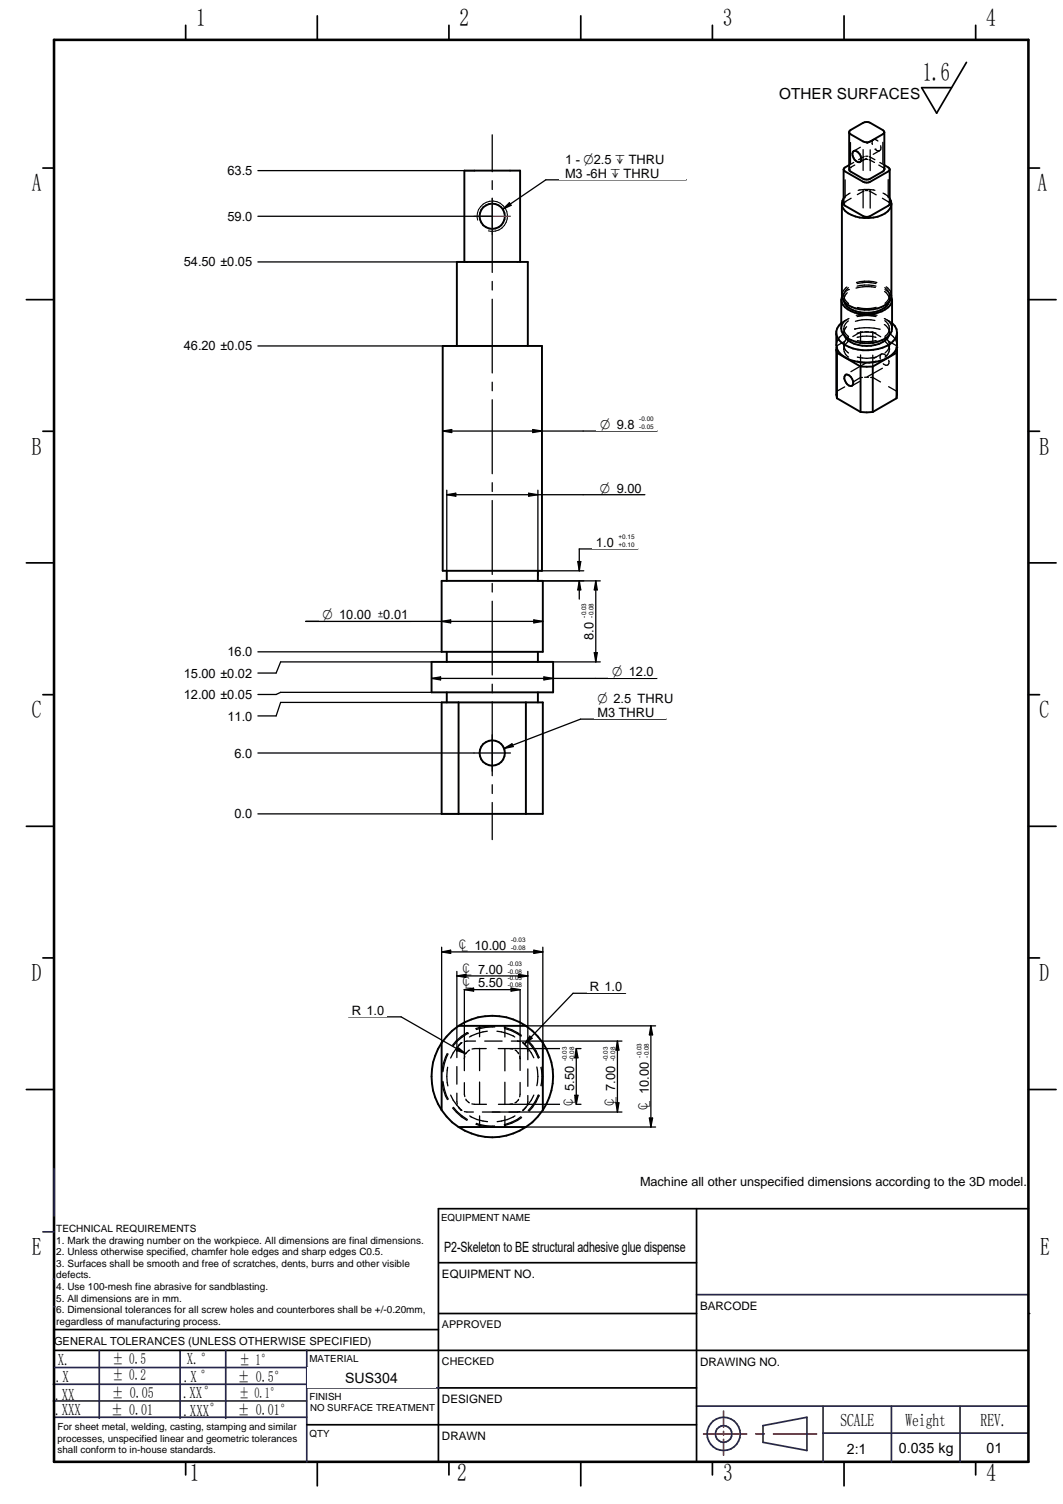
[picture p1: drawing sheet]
<svg xmlns="http://www.w3.org/2000/svg" width="210mm" height="297mm" viewBox="0 0 210 297" stroke-linecap="round" stroke-linejoin="round" font-family="sans-serif">
<g fill="none" stroke="#26264c" stroke-width=".34">
<path d="M8.5 243.3h2.2M10.5 252.6h.2M137.5 255.7h65.6M10.5 276.7h50M10.5 273.4h50M10.8 279.9h49.8M10.8 270.1h50M35.6 266.7v13.4M60.6 266.7v22M60.7 274.1h26M137.5 277.7h65.6M162.5 277.7v11"/>
<path d="M176 277.7v11M189.6 277.7v11M150.7 281.6l8.6-1.7v6.6l-8.6-1.6zM162.5 283h40.5"/>
</g>
<g fill="none" stroke="#000" stroke-width=".34">
<path d="M36.7 5v2.9M88.6 5v2.9M140.7 5v2.9M192.7 5v2.9M8.5 33.2h2.2M203.1 33.2h2.2M5.2 59.2h5.5M203.1 59.2h5.4M8.5 85.2h2.2M203.1 85.2h2.2M5.2 111.2h5.5M203.1 111.2h5.4"/>
<path d="M8.5 137.2h2.2M203.1 137.2h2.2M5.2 163.2h5.5M203.1 163.2h5.4M8.5 189.2h2.2M203.1 189.2h2.2M5.2 215.2h5.5M203.1 215.2h5.4M86.6 238.7v50M10.7 266.7h192.4M10.7 262.6h75.9M86.7 274.1h50.8"/>
<path d="M36.7 288.7v2.6M62.7 288.7v4.8M88.6 288.7v2.6M114.7 288.7v4.8M140.7 288.7v2.6M166.7 288.7v4.8M192.7 288.7v2.6"/>
</g>
<path d="M10.7 7.9h192.4v280.8h-192.4z" fill="none" stroke="#000" stroke-width=".51"/>
<path d="M142.9 278.7v3.2M138.9 283.2h8.5M142.9 282.7v.7M142.9 284.3v3.1M149.2 283.2h1.7M152.7 283.2h8.5" fill="none" stroke="#f00" stroke-width=".34"/>
<circle cx="10.6" cy="258.1" r=".17" fill="#26264c"/>
<g fill="none" stroke="#26264c" stroke-width=".34">
<path d="M10.7 230.8v9.4M19.6 266.7v13.4M44.6 266.7v13.4M60.5 266.7h.1"/>
<circle cx="142.9" cy="283.2" r="3.3"/>
<circle cx="142.9" cy="283.2" r="1.63"/>
</g>
<path d="M190.8 12.3l-5.8 10.1-3-5.1h5.9M86.6 238.7h116.5M86.7 259.4h50.8M86.7 249.4h50.8M86.6 281.4h50.9" fill="none" stroke="#000" stroke-width=".34"/>
<circle cx="203.1" cy="259.4" r=".17" fill="#000"/>
<g fill="#fff">
<path d="M137.9 271.4h64.4v6.1h-64.4z"/>
<path d="M189.9 283.9h13v4h-13z"/>
<path d="M86.9 254.9h50.2v4h-50.2z"/>
<path d="M60.7 270h25.3v4h-25.3z"/>
<path d="M87 244.3h50v4h-50z"/>
<path d="M60.8 277.1h25.2v4h-25.2z"/>
<path d="M176.4 284.1h13v4h-13z"/>
<path d="M162.7 284.1h13v4h-13z"/>
<path d="M137.9 260.4h64.5v6h-64.5z"/>
</g>
<path d="M62.7 3.1v4.8M114.7 3.1v4.8M166.7 3.1v4.8M137.5 238.7v50M60.6 281.4h26" fill="none" stroke="#000" stroke-width=".34"/>
<path d="M101.6 283.2h25.3v4h-25.3z" fill="#fff"/>
<g fill="none" stroke="#000" stroke-width=".38">
<path d="M166.6 39.2a1.99 1.99 0 0 0 .9 2.9 7.4 7.4 0 0 0 7.8-.4l.6-.9 .1-.5M166.6 33.4l.1 7.1 3.7 2.2a1.52 1.52 0 0 0 1.4 0l3.8-2.2 .1-7.1M166.6 33.4l.3 .5 3.5 2a1.52 1.52 0 0 0 1.4 0l3.6-2 .3-.5M167.7 26.1l.2-.4 2.5-1.4a1.52 1.52 0 0 1 1.4 0l2.5 1.4 .3 .4M167.7 32.6l-.8 .5-.3 .3M167.7 26.1v7.6l2.7 1.6a1.52 1.52 0 0 0 1.4 0l2.5-1.4 .3-.5v-7.3M167.7 26.1l.2 .4 2.5 1.4a1.52 1.52 0 0 0 1.4 0l2.5-1.4 .3-.4M168.6 29.8a1.45 1.45 0 0 1 1.5 1.8l-.2 .3a1.26 1.26 0 0 1-1.5-1.2l-.1-.3zM174.6 32.6l.8 .5 .3 .3M175.7 39.2l.3 1.1M91.7 51.7v-18h11v18M166.1 59.2v5.7a3.2 3.2 0 0 0 2.8 2.6 7.2 7.2 0 0 0 6.5-1.1l.4-.4 .3-1.1v-5.7"/>
<path d="M166.2 58.6a2.06 2.06 0 0 0 1.2 2.5 7.4 7.4 0 0 0 8-.4l.4-.5 .3-1M166.7 59.6a4.1 4.1 0 0 0 4 2.2 5.3 5.3 0 0 0 4.7-1.8l.2-.4M176 40.3v18.1a3.2 3.2 0 0 1-2.7 2.5 7.3 7.3 0 0 1-6.3-1l-.7-1-.1-.5v-18.1M176 58.6l.1 .6M87.4 68.3h19.6v44.4h-19.6zM90.2 68.3v-16.6h14v16.6M165.1 69v9l.2 .7M165.2 68.6l.1 1.1M165.3 69.7v9M165.3 78.7l4.6 2.7M165.3 69.7l4.6 2.7M166.1 63.8l-.8 1.1a6.7 6.7 0 0 0 .2 4.4 6.9 6.9 0 0 0 6.1 2.3 6.7 6.7 0 0 0 5.2-2.3l.3-1.1v-2.5"/>
<path d="M166.9 74.1a.77 .77 0 0 1 1.1 .4 1.34 1.34 0 0 1 .2 1.7 1.51 1.51 0 0 1-1.3-2.1zM169.9 72.4v9M172.3 72.4v9M172.3 72.4h-2.4M175.5 66.3a5.1 5.1 0 0 1-5.2 2 4.2 4.2 0 0 1-3.5-2M176.1 63.8l.9 1.2 .1 .7M177 78.7l-4.7 2.7M177 69.7v9M177 69.7l-4.7 2.7M177.1 68.6l-.1 1.1M177.1 65.7a3.6 3.6 0 0 1-2.8 3 8.5 8.5 0 0 1-8.6-1.5l-.6-1.2M177.1 69l-.1 9.7"/>
<path d="M169.9 81.4h2.4M87.2 114.7h20v14h-20zM88.2 112.7v2M106.2 112.7v2M85.2 130.7h24v6h-24zM87.2 138.7h20v22h-20zM88.2 128.7v2M88.2 136.7v2M90.6 138.7v22M103.8 138.7v22M106.2 128.7v2M106.2 136.7v2"/>
<path d="M87.2 206v13.2M87.2 219.2l2.1 2.5 1.3 .9M87.2 206a12.1 12.1 0 0 0 0 13.2M90.6 202.6h13.2M90.6 202.6l-1.3 1-2.1 2.4M103.8 202.6a12.1 12.1 0 0 0-13.2 0M103.8 202.6l1.3 1 2.1 2.4M107.2 206a11.9 11.9 0 0 1 0 13.2M107.2 219.2l-2.1 2.5-1.3 .9M107.2 206v13.2M90.6 222.6h13.2M90.6 222.6a11.9 11.9 0 0 0 13.2 0"/>
<circle cx="97.2" cy="42.7" r="2.49"/>
<circle cx="97.2" cy="148.7" r="2.49"/>
</g>
<path d="M94.3 43.5a2.99 2.99 0 0 1 2.6-3.8 2.99 2.99 0 0 1 3.3 3.3 2.99 2.99 0 0 1-3.8 2.6" fill="none" stroke="#000" stroke-width=".21"/>
<g fill="none" stroke="#000" stroke-width=".25">
<path d="M166.8 40l-.1 .1M166.8 39.9h.1M166.9 35.5v3.6M167.7 33.4h.1M167.8 33.2l-.1 .1M167.9 38.1l-.9 .6-.4 .5M167.9 33.1h.1M167.9 28.2v4.1M168.1 39.2l-1.2 .6M168.6 32.1l-.9 .5M168.8 32.6l-.9 .5M169.5 37.6l1.2-.2 2.1 .2"/>
<path d="M169.9 29.1l-1.3 .7M170.4 29.5v4.2M170.4 37.5v3.6M170.6 37.7l-1.3 .7M170.6 31.5l-1 .6M170.6 30.9l-1.1 .6M170.9 37.6h.4M170.9 31.5h.4M170.9 30.9h.5M171.1 31.3l-1.3 .7M171.6 37.7l1.4 .8M171.6 31.5l1.1 .6"/>
<path d="M171.7 30.9l1.1 .6M171.8 29.6v4.1M171.8 37.5v3.6M172.5 27.6l-1.3 .7M172.8 29.5l.3 .2 .6 .1M172.8 29.5h.1M173.4 27.9a.65 .65 0 0 0-1.2 0l.1 .6M173.5 32.6l.8 .5M173.7 29.8l-1.3 .7M173.7 32.1l.9 .5M173.9 28.8v.7l-.2 .3M174.2 39.2l1.2 .6"/>
<path d="M174.3 33.1h.1M174.3 28.1v4.2M174.4 38.1l.9 .6 .4 .5M174.5 33.1v.1M174.5 33.2h.1M174.6 33.4h.1M175.4 39.8h.1M175.4 35.5v3.5M175.5 40h.1M166.6 40.3h.1M166.6 58.4a2.09 2.09 0 0 0 1 1.5M166.6 58.4v.2"/>
<path d="M166.6 58.9v.3M167.2 56.7a2.34 2.34 0 0 0-1 1.7M167.3 57.8a1.96 1.96 0 0 0-.6 1.8M167.5 57.2h.1M167.5 56.8a2.01 2.01 0 0 0-.9 1.6M167.5 57.2l-.6 .4-.7 1M169.1 55.8a7.7 7.7 0 0 1 4 0M169.2 56h.2a6.9 6.9 0 0 1 3.6 0M169.2 56.5a7.9 7.9 0 0 1 3.8 0M172.8 56.8a8.1 8.1 0 0 0-3.8 .1M174.7 57.6a2.16 2.16 0 0 1 .9 1.6M174.7 56.8a1.9 1.9 0 0 1 .9 1.6"/>
<path d="M174.8 57.2l.5 .4 .7 1M175 56.6a2.09 2.09 0 0 1 1 1.8M175.6 40h.1M175.6 59.4v.2M175.6 40.2l.1 .1M175.6 58.4a2.03 2.03 0 0 1-.8 1.5M175.6 58.4v.2M175.6 59v.3M165.2 68.5v.1M165.2 77.8l-.1 .2M165.3 68.3l-.1 .1M165.3 68.3v.4"/>
<path d="M165.3 69.3v.4M166.4 66.1a2.82 2.82 0 0 0-1.3 2.1M166.6 64.9a1.9 1.9 0 0 0 1 1.6M166.6 69a1.91 1.91 0 0 0 1 1.5M166.6 68.2a1.9 1.9 0 0 0 1 1.5M166.6 64.9v.2M166.6 65.4v.3M166.6 68.2v.2M166.6 68.7v.3M166.8 76.4l-1.5 .9-.1 .2M166.8 67.4l-1.5 .9M167.1 63.2a2.03 2.03 0 0 0-1 1.7"/>
<path d="M167.2 64.5a1.64 1.64 0 0 0-.4 1.8M167.5 63.4a2.03 2.03 0 0 0-.9 1.5M167.5 67.4a2.01 2.01 0 0 0-.9 1.6M167.5 66.6a2.03 2.03 0 0 0-.9 1.6M167.6 62.9l-1.5 .9M168.7 65h.1M169.1 62.3a8 8 0 0 1 4.1 0M169.2 62.5h.2a8.4 8.4 0 0 1 3.6 0M169.2 66.6h.2a6.9 6.9 0 0 1 3.6 0M169.3 67.3h.1a8.6 8.6 0 0 0 3.6 0M169.3 71.3l.1 .1a7.1 7.1 0 0 0 3.6-.1M169.3 70.5l.1 .1a7.1 7.1 0 0 0 3.6-.1"/>
<path d="M169.7 75.4l-1.5 .8M169.9 65.6v2.2M169.9 70.1v2.3M169.9 65.6l-1.5 .9M169.9 65.6h.4M170.3 74.5h-.4l-1.5 1M170.7 74.5h.8M170.8 65.5h.7M171 71.7l-3 1.7M171.9 74.5h.4l1.6 .9M172 65.6h.3M172.3 65.6l1.6 .9"/>
<path d="M172.3 65.6v2.3M172.3 70.1v2.3M172.8 63.3a7.6 7.6 0 0 0-3.9 .2M172.8 62.4l-1.6-.1-1.8 .1M173 65.8h-.2a7.1 7.1 0 0 0-3.6 0M173 60.7h-.2a7.6 7.6 0 0 1-3.5 0M173.6 65a11.2 11.2 0 0 0-4.9 0M173.6 65h.1M174 69.9l-.2 .6v.4M174 69.9l.6 .1 .4 .2M174 69.9l-1.4 .9M174.2 72.7l-3 1.7"/>
<path d="M174.6 64.1a2.05 2.05 0 0 1 1 1.6M174.6 62.9l1.5 .9M174.7 63.3a2.09 2.09 0 0 1 .9 1.6M174.7 67.4a1.9 1.9 0 0 1 .9 1.6M174.7 66.6a2.09 2.09 0 0 1 .9 1.6M175 70.2h.1M175.1 63.2a2.1 2.1 0 0 1 1 1.7M175.5 67.4l1.5 .9v.4M175.5 76.4l1.5 .9v.2M175.5 71.2a.71 .71 0 0 1-.3 .9h-.3l-.5-.3M175.6 66.1l-.1 .2M175.6 64.9a1.83 1.83 0 0 1-.8 1.5"/>
<path d="M175.6 65.7v.2M175.6 68.2a2.01 2.01 0 0 1-.8 1.5M175.6 69a2.03 2.03 0 0 1-.8 1.5M175.6 64.9v.3M175.6 65.5v.2M175.6 68.2v.3M175.6 68.7v.3M175.9 66.1a2.6 2.6 0 0 1 1.2 2.1M177 69.2v.5M177.1 68.6h.1M177.1 77.7v.3M93.6 148.7h7.2"/>
<path d="M97.2 145.1v7.2M50.9 160.7h39.7M87.2 213.6a9.5 9.5 0 0 0 1.1 3.6M87.5 213.6a9.9 9.9 0 0 0 1 3.5M88.3 208.1a9.7 9.7 0 0 0-1.1 3.6M88.4 210.8a9 9 0 0 0 0 3.7M88.5 208.2a10.3 10.3 0 0 0-1 3.5M89 216.3a8.9 8.9 0 0 0 2.2 3l-.7-.7M89.4 218.8l1.7 1.8 1.1 .7M89.5 218.7l.8 .8 2 1.6M90.2 210.7v3.4M90.2 215.9l.1 2.2"/>
<path d="M90.3 207.1l-.1 1.8M91.1 206a8.5 8.5 0 0 0-2.1 3M91.2 205.9l-.7 .7M91.7 213.8l.1 2.8M91.7 219.5l1.8 .1M91.8 208.6l-.1 2.9M92 217.1l.7 .7M92.2 204h.1M92.2 204l-1.1 .7-1.7 1.7M92.3 204.1h.1M92.3 204.1l-2 1.6-.8 .8M92.7 207.4l-.7 .7"/>
<path d="M93.2 218l2.9 .1M93.9 205.6l-2.2 .1M94.7 202.6v2.2M94.7 207.1v4.4M94.7 213.7v4.4M95.3 219.6h3.4M95.7 205.6h3.4M96 207.1l-2.8 .1M96.2 203.7a9.1 9.1 0 0 0-3.5 1.1M97.6 202.6a8.9 8.9 0 0 0-3.7 .6M97.7 202.8a10.5 10.5 0 0 0-3.6 .5M98.1 203.7a8.5 8.5 0 0 1 3.5 1.1"/>
<path d="M98.4 207.1l2.8 .1M99.6 202.9a8.6 8.6 0 0 1 3.4 1.6M99.6 203.1a8.7 8.7 0 0 1 3.3 1.5M99.7 202.6v2.2M99.7 207.1v4.4M99.7 213.7v4.4M101 205.6l1.7 .1M101.2 218l-2.8 .1M101.7 207.4l.7 .7M102.4 217.1l-.7 .7M102.6 208.6l.1 2.8M102.7 219.5l-2.2 .1"/>
<path d="M102.7 213.8l-.1 2.8M103.2 205.9a8.9 8.9 0 0 1 2.2 3M103.3 205.9l.6 .7M103.9 218.7l-.7 .6M104.1 207.1l.1 2.2M104.2 216.4l-.1 1.7M104.2 211.1v3.4M104.4 205.9a8.1 8.1 0 0 1 1.9 3.1M104.4 205.7a9 9 0 0 1 2.1 3.2M105.4 216.3a8.8 8.8 0 0 1-2.1 2.9M106 210.7a8.1 8.1 0 0 1 0 3.7M106.3 216.2a8.5 8.5 0 0 1-2 3.1"/>
<path d="M106.5 216.3a9 9 0 0 1-2 3.2M106.8 210.8a7.8 7.8 0 0 1 0 3.6M107 210.7a10.3 10.3 0 0 1 0 3.8M92.8 220.4a7.1 7.1 0 0 0 3.5 1.1M94 222a9.7 9.7 0 0 0 3.7 .6M94.1 221.9a8.3 8.3 0 0 0 3.6 .5M94.7 220.4v2.2M99.7 220.4v2.2M101.7 220.4a7.6 7.6 0 0 1-3.5 1.1M102.9 220.6a9.1 9.1 0 0 1-3.3 1.5M103 220.7a9.3 9.3 0 0 1-3.4 1.6"/>
</g>
<path d="M97.2 39.1v7.2M93.6 42.7h7.2" fill="none" stroke="#808000" stroke-width=".25"/>
<path d="M45.7 159.5h4.8v2.4h-4.8z" fill="#fff"/>
<path d="M55.4 136.7h29.8" fill="none" stroke="#000" stroke-width=".25"/>
<path d="M35.6 136h14.9v2.4h-14.9z" fill="#fff"/>
<path d="M55.4 130.7h29.8M55.4 136.7l-.9 .5h-3.6" fill="none" stroke="#000" stroke-width=".25"/>
<path d="M35.6 131.7h14.9v2.5h-14.9z" fill="#fff"/>
<path d="M107.2 114.7h11.3M55.4 130.7l-.9 2.2h-3.6M109.2 130.7h9.3" fill="none" stroke="#000" stroke-width=".25"/>
<path d="M114.6 118.4h2.9v8.6h-2.9z" fill="#fff"/>
<path d="M106.2 114.7h9.1M106.2 112.7h9.1M114.4 108.4h11.5M117.6 114.7l.3 1.8h-.6zM117.6 114.7v16M117.3 128.9h.6l-.3 1.8z" fill="none" stroke="#000" stroke-width=".25"/>
<path d="M117.6 114.7l.3 1.8h-.6zM117.3 128.9h.6l-.3 1.8z" fill="#000"/>
<path d="M117.1 105.3h8.8v3h-8.8z" fill="#fff"/>
<path d="M114.1 110.9h.6l-.3 1.8zM114.4 114.7l.3 1.8h-.6zM114.4 108.4v4.3M114.4 114.7v3.6M50.9 148.7h42.7" fill="none" stroke="#000" stroke-width=".25"/>
<path d="M114.4 114.7l.3 1.8h-.6zM114.1 110.9h.6l-.3 1.8z" fill="#000"/>
<path d="M45.7 147.5h4.8v2.4h-4.8z" fill="#fff"/>
<path d="M55.4 138.7h35.2" fill="none" stroke="#000" stroke-width=".25"/>
<path d="M44.3 140.2h6.2v2.4h-6.2z" fill="#fff"/>
<path d="M50.9 128.7h36.3M55.4 138.7l-.9 2.7h-3.6" fill="none" stroke="#000" stroke-width=".25"/>
<path d="M44.3 127.5h6.2v2.4h-6.2z" fill="#fff"/>
<path d="M50.9 68.3h46.3" fill="none" stroke="#000" stroke-width=".25"/>
<path d="M35.6 67.1h14.9v2.4h-14.9z" fill="#fff"/>
<path d="M50.9 51.7h46.3" fill="none" stroke="#000" stroke-width=".25"/>
<path d="M35.6 50.5h14.9v2.4h-14.9z" fill="#fff"/>
<path d="M50.9 42.7h46.3" fill="none" stroke="#000" stroke-width=".25"/>
<path d="M44.3 41.5h6.2v2.4h-6.2z" fill="#fff"/>
<path d="M50.9 33.7h42.8" fill="none" stroke="#000" stroke-width=".25"/>
<path d="M44.3 32.5h6.2v2.4h-6.2z" fill="#fff"/>
<g fill="none" stroke="#000" stroke-width=".25">
<path d="M97.2 26.6v7.3M97.2 35.7v1.7M97.2 39.2v14.6M107.8 35.5h27.7M97.2 55.6v1.7M97.2 59.1v14.6M97.2 75.5v1.7M97.2 79v14.6M97.2 95.3v1.8M97.2 98.8v14.7M97.2 115.2v1.7M97.2 118.7v14.6"/>
<path d="M97.2 135.1v1.7M97.2 138.6v14.6M97.2 155v1.7M97.2 158.5v7.3"/>
</g>
<path d="M110.5 30.2h25v5.2h-25z" fill="#fff"/>
<path d="M107.8 35.5l-8.5 5.8M99.3 41.3l1.3-1.3 .3 .6zM114.6 142h16.9" fill="none" stroke="#000" stroke-width=".25"/>
<path d="M99.3 41.3l1.3-1.3 .3 .6z" fill="#000"/>
<path d="M117.3 136.8h14.2v5.1h-14.2z" fill="#fff"/>
<path d="M99.5 147.8l1.6-.9 .2 .5zM114.6 142l-15.1 5.8M87.2 187.1v18.9M107.2 187.1v18.9" fill="none" stroke="#000" stroke-width=".25"/>
<path d="M99.5 147.8l1.6-.9 .2 .5z" fill="#000"/>
<path d="M90 184.9h14.4v2.9h-14.4z" fill="#fff"/>
<path d="M87.2 188h20M87.2 188l1.8-.3v.6zM105.4 187.7l1.8 .3-1.8 .3zM103.8 202.6h25.7M103.8 222.6h25.7" fill="none" stroke="#000" stroke-width=".25"/>
<path d="M87.2 188l1.8-.3v.6zM105.4 187.7l1.8 .3-1.8 .3z" fill="#000"/>
<path d="M125.4 205.4h3v14.4h-3z" fill="#fff"/>
<path d="M91.7 194.6v14.5M102.7 194.6v14.5M128.5 202.6l.4 1.8h-.7zM128.5 202.6v20M128.2 220.8h.7l-.4 1.8z" fill="none" stroke="#000" stroke-width=".25"/>
<path d="M128.5 202.6l.4 1.8h-.7zM128.2 220.8h.7l-.4 1.8z" fill="#000"/>
<path d="M90.7 192.4h13.1v2.9h-13.1z" fill="#fff"/>
<path d="M91.7 195.5l1.8-.3v.5zM91.7 195.5h11M100.9 195.2l1.8 .3-1.8 .2zM100.7 207.1h14M100.7 218.1h14" fill="none" stroke="#000" stroke-width=".25"/>
<path d="M91.7 195.5l1.8-.3v.5zM100.9 195.2l1.8 .3-1.8 .2z" fill="#000"/>
<path d="M110.7 206.1h3v13.1h-3z" fill="#fff"/>
<path d="M97.2 219.6h25.6M102.2 205.6h20.6M113.5 216.3h.6l-.3 1.8zM113.8 207.1l.3 1.8h-.6zM113.8 207.1v11" fill="none" stroke="#000" stroke-width=".25"/>
<path d="M113.8 207.1l.3 1.8h-.6zM113.5 216.3h.6l-.3 1.8z" fill="#000"/>
<path d="M118.8 206.1h3v13.1h-3z" fill="#fff"/>
<path d="M90.2 191.9v15.7M104.2 191.9v15.7M121.6 217.8h.6l-.3 1.8zM121.9 205.6l.3 1.8h-.6zM121.9 205.6v14" fill="none" stroke="#000" stroke-width=".25"/>
<path d="M121.9 205.6l.3 1.8h-.6zM121.6 217.8h.6l-.3 1.8z" fill="#000"/>
<path d="M90.7 189.7h13.1v2.9h-13.1z" fill="#fff"/>
<path d="M115.1 85.1h14.7M90.2 192.7h14M90.2 192.7l1.8-.3v.6zM102.4 192.4l1.8 .3-1.8 .3z" fill="none" stroke="#000" stroke-width=".25"/>
<path d="M90.2 192.7l1.8-.3v.6zM102.4 192.4l1.8 .3-1.8 .3z" fill="#000"/>
<path d="M117.9 82h11.9v3h-11.9z" fill="#fff"/>
<path d="M87.4 85.1l1.8-.3v.6zM87.4 85.1h27.7M88.2 96.8v15.9M105.2 84.8l1.8 .3-1.8 .3zM106.2 96.8v16.9M115.1 97.7h12.2" fill="none" stroke="#000" stroke-width=".25"/>
<path d="M87.4 85.1l1.8-.3v.6zM105.2 84.8l1.8 .3-1.8 .3z" fill="#000"/>
<path d="M117.8 95.2h9.5v2.4h-9.5z" fill="#fff"/>
<path d="M88.2 97.7l1.8-.3v.6zM88.2 97.7h26.9M104.4 97.4l1.8 .3-1.8 .3zM60.4 122.7h20.8" fill="none" stroke="#000" stroke-width=".25"/>
<path d="M88.2 97.7l1.8-.3v.6zM104.4 97.4l1.8 .3-1.8 .3z" fill="#000"/>
<path d="M63 120.1h18.2v2.5h-18.2z" fill="#fff"/>
<path d="M60.4 122.7h46.8M87.2 122.7l1.8-.3v.6zM105.4 122.4l1.8 .3-1.8 .3zM117.5 134h12.2" fill="none" stroke="#000" stroke-width=".25"/>
<path d="M87.2 122.7l1.8-.3v.6zM105.4 122.4l1.8 .3-1.8 .3z" fill="#000"/>
<path d="M120.2 131.4h9.5v2.5h-9.5z" fill="#fff"/>
<path d="M85.2 134h32.3M85.2 134l1.8-.3v.6zM107.4 133.7l1.8 .3-1.8 .3zM68.8 200.8h10.4" fill="none" stroke="#000" stroke-width=".25"/>
<path d="M85.2 134l1.8-.3v.6zM107.4 133.7l1.8 .3-1.8 .3z" fill="#000"/>
<path d="M68.8 198.3h7.7v2.4h-7.7z" fill="#fff"/>
<path d="M113.2 196.2h10.3M79.2 200.8l12.7 7.3M90.6 207l1.3 1.1-1.6-.6z" fill="none" stroke="#000" stroke-width=".25"/>
<path d="M90.6 207l1.3 1.1-1.6-.6z" fill="#000"/>
<path d="M115.9 193.6h7.6v2.4h-7.6z" fill="#fff"/>
<path d="M113.2 196.2l-9.6 10M104.6 204.6l.5 .5-1.5 1.1z" fill="none" stroke="#000" stroke-width=".25"/>
<path d="M104.6 204.6l.5 .5-1.5 1.1z" fill="#000"/>
<text font-size="5.1" x="182.2" y="16">1.6</text>
<g font-size="4.9">
<text x="38.7" y="5.2">1</text>
<text x="90.8" y="5.2">2</text>
<text x="142.7" y="5.2">3</text>
<text x="194.7" y="5.2">4</text>
<text x="6.3" y="37.8">A</text>
<text x="204.9" y="37.8">A</text>
<text x="6.3" y="89.8">B</text>
<text x="205.2" y="89.8">B</text>
<text x="6.3" y="141.8">C</text>
<text x="205.2" y="141.8">C</text>
<text x="6.3" y="193.8">D</text>
<text x="205.2" y="193.8">D</text>
<text x="6.3" y="247.9">E</text>
<text x="205.4" y="247.9">E</text>
<text x="37.5" y="292.5">1</text>
<text x="90.3" y="292.5">2</text>
<text x="142.8" y="292.5">3</text>
<text x="194.8" y="292.5">4</text>
</g>
<g font-size="3.6">
<text x="165.9" y="281.6">SCALE</text>
<text x="178.8" y="281.6">Weight</text>
<text x="193.6" y="281.6">REV.</text>
</g>
<g font-size="3.3">
<text x="11.4" y="269.7">X.</text>
<text x="36.9" y="269.4">X.°</text>
<text x="11" y="272.9">.X</text>
<text x="36.3" y="273">.X °</text>
<text x="10.9" y="276.4">.XX</text>
<text x="10.9" y="279.5">.XXX</text>
<text x="36.2" y="276">.XX°</text>
<text x="36.2" y="279.7">.XXX°</text>
</g>
<g font-size="3">
<text x="153.9" y="19.6">OTHER SURFACES</text>
<text x="22.2" y="269.3">± 0.5</text>
<text x="47.3" y="269.5">± 1°</text>
<text x="22.2" y="272.5">± 0.2</text>
<text x="47" y="273">± 0.5°</text>
<text x="22" y="279.4">± 0.01</text>
<text x="22.1" y="276.2">± 0.05</text>
<text x="46.9" y="279.4">± 0.01°</text>
</g>
<text font-size="2.9" x="47.2" y="276.2">± 0.1°</text>
<g font-size="2.8">
<text x="118.5" y="84.7">O 9.8</text>
<text x="118.4" y="97.3">O 9.00</text>
<text x="63.7" y="122.3">O 10.00 u0.01</text>
<text x="120.9" y="133.5">O 12.0</text>
<text x="118" y="138.9">O 2.5 THRU</text>
<text x="90.6" y="187.5">‰ 10.00</text>
<text x="91.3" y="195">‰ 5.50</text>
<text x="91.3" y="192.3">‰ 7.00</text>
<text x="113.4" y="218.5" transform="rotate(-90 113.4 218.5)">‰ 5.50</text>
<text x="121.5" y="218.5" transform="rotate(-90 121.5 218.5)">‰ 7.00</text>
<text x="128.1" y="219.2" transform="rotate(-90 128.1 219.2)">‰ 10.00</text>
<text x="87.7" y="247.4">P2-Skeleton to BE structural adhesive glue dispense</text>
<text x="68.2" y="273">SUS304</text>
<text x="167.2" y="287.1">2:1</text>
<text x="177.5" y="287.1">0.035 kg</text>
<text x="194.8" y="286.9">01</text>
</g>
<g font-size="2.5">
<text x="44.9" y="34.6">63.5</text>
<text x="111.6" y="35.1">M3 -6H ` THRU</text>
<text x="111.6" y="32.3">1 - O2.5 ` THRU</text>
<text x="44.9" y="43.6">59.0</text>
<text x="36.3" y="52.6">54.50 ±0.05</text>
<text x="36.3" y="69.2">46.20 ±0.05</text>
<text x="117.7" y="108">1.0</text>
<text x="44.9" y="129.6">16.0</text>
<text x="117.2" y="126.4" transform="rotate(-90 117.2 126.4)">8.0</text>
<text x="36.3" y="133.9">15.00 ±0.02</text>
<text x="36.3" y="138.1">12.00 ±0.05</text>
<text x="44.9" y="142.3">11.0</text>
<text x="118" y="141.6">M3 THRU</text>
<text x="46.3" y="149.6">6.0</text>
<text x="46.3" y="161.6">0.0</text>
<text x="116.5" y="195.7">R 1.0</text>
<text x="69.5" y="200.4">R 1.0</text>
<text x="126.4" y="234.2">Machine all other unspecified dimensions according to the 3D model.</text>
</g>
<g font-size="2.3">
<text x="87.3" y="252.4">EQUIPMENT NO.</text>
<text x="138.2" y="258.7">BARCODE</text>
<text x="138.2" y="269.7">DRAWING NO.</text>
<text x="87.3" y="277.1">DESIGNED</text>
<text x="87.3" y="284.4">DRAWN</text>
</g>
<text font-size="2.2" x="10.7" y="265.6">GENERAL TOLERANCES (UNLESS OTHERWISE SPECIFIED)</text>
<g font-size="2.1">
<text x="87.3" y="262.3">APPROVED</text>
<text x="87.3" y="269.5">CHECKED</text>
</g>
<g font-size="2">
<text x="11.1" y="243.3">TECHNICAL REQUIREMENTS</text>
<text x="11.1" y="245.6">1. Mark the drawing number on the workpiece. All dimensions are final dimensions.</text>
<text x="11.1" y="247.9">2. Unless otherwise specified, chamfer hole edges and sharp edges C0.5.</text>
<text x="11.1" y="250.2">3. Surfaces shall be smooth and free of scratches, dents, burrs and other visible</text>
<text x="11.1" y="252.5">defects.</text>
<text x="11.1" y="254.8">4. Use 100-mesh fine abrasive for sandblasting.</text>
<text x="11.1" y="257.1">5. All dimensions are in mm.</text>
<text x="11.1" y="259.4">6. Dimensional tolerances for all screw holes and counterbores shall be +/-0.20mm,</text>
<text x="11.1" y="261.6">regardless of manufacturing process.</text>
</g>
<g font-size="1.9">
<text x="87.1" y="241.1">EQUIPMENT NAME</text>
<text x="61.1" y="269">MATERIAL</text>
<text x="61.1" y="276.4">FINISH</text>
<text x="61.2" y="278.8">NO SURFACE TREATMENT</text>
<text x="11.4" y="282.5">For sheet metal, welding, casting, stamping and similar</text>
<text x="11.4" y="284.7">processes, unspecified linear and geometric tolerances</text>
<text x="11.4" y="287">shall conform to in-house standards.</text>
<text x="61.1" y="283.7">QTY</text>
</g>
<g font-size="1.3">
<text x="126.2" y="83.2">-0.00</text>
<text x="126.2" y="84.7">-0.05</text>
<text x="122.1" y="106.5">+0.15</text>
<text x="122.1" y="108">+0.10</text>
<text x="115.7" y="122" transform="rotate(-90 115.7 122)">-0.03</text>
<text x="117.2" y="122" transform="rotate(-90 117.2 122)">-0.08</text>
<text x="100.2" y="190.9">-0.03</text>
<text x="100.9" y="186.1">-0.03</text>
<text x="100.9" y="187.5">-0.08</text>
<text x="100.2" y="193.5">-0.03</text>
<text x="100.2" y="195">-0.08</text>
<text x="100.2" y="192.3">-0.08</text>
<text x="111.9" y="209.6" transform="rotate(-90 111.9 209.6)">-0.03</text>
<text x="113.4" y="209.6" transform="rotate(-90 113.4 209.6)">-0.08</text>
<text x="120" y="209.6" transform="rotate(-90 120 209.6)">-0.03</text>
<text x="121.5" y="209.6" transform="rotate(-90 121.5 209.6)">-0.08</text>
<text x="126.7" y="208.9" transform="rotate(-90 126.7 208.9)">-0.03</text>
<text x="128.1" y="208.9" transform="rotate(-90 128.1 208.9)">-0.08</text>
</g>
</svg>
